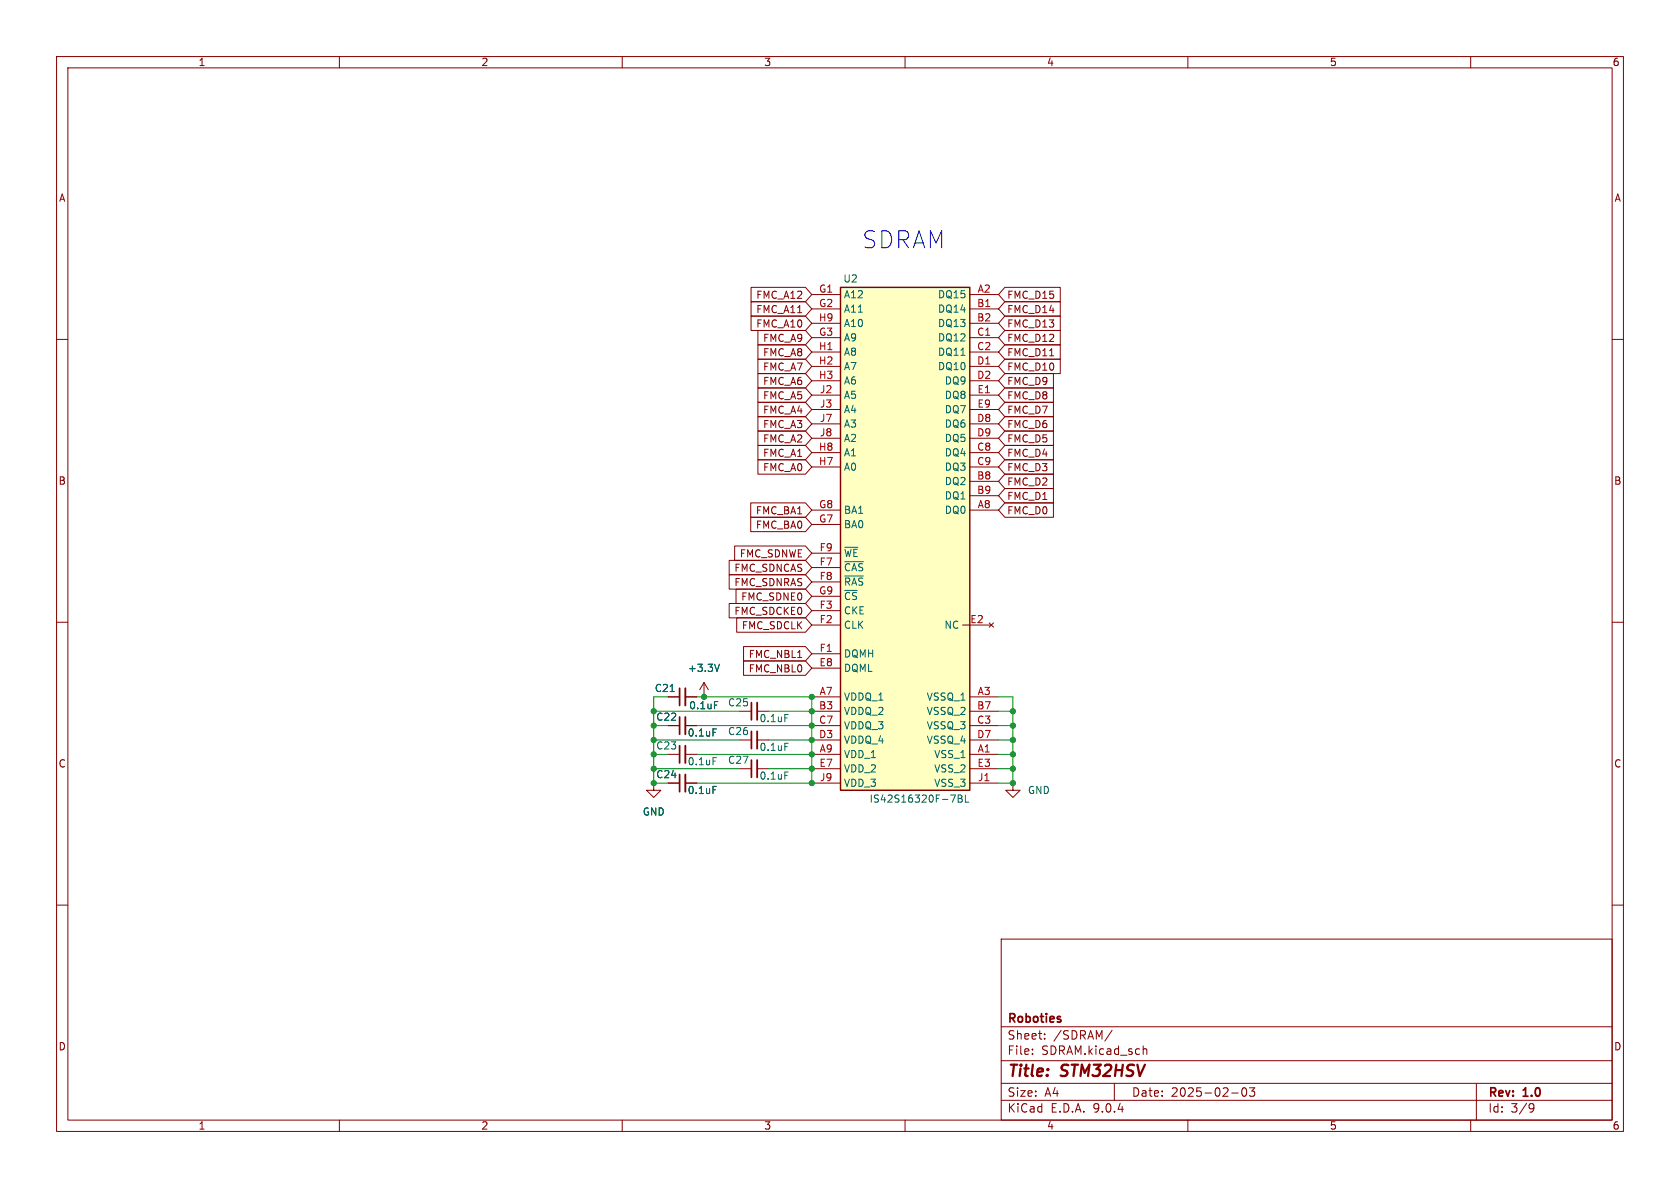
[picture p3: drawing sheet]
<svg xmlns="http://www.w3.org/2000/svg" width="297mm" height="210mm" viewBox="0 0 297 210" stroke-linecap="round" stroke-linejoin="round" font-family="sans-serif">
<g fill="none" stroke="#840000" stroke-width=".18">
<path d="M10 10h277v190h-277zM12 12h273v186h-273zM60 10v2M110 10v2M160 10v2M210 10v2M260 10v2M10 60h2M285 60h2M10 110h2M285 110h2M118.1 123.2h2"/>
<path d="M121.2 123.2h2M124.5 123.2h.1M124.5 120.7l-.8 1.2M124.5 120.7l.7 1.2M124.5 120.7v2.5M130.8 130.8h2M130.8 125.7h2M133.9 130.8h2M133.9 125.7h2M179.1 138.4v1.3h1.2l-1.2 1.3-1.3-1.3h1.3M179.1 138.4h.1M10 160h2"/>
<path d="M177 166h108v32h-108zM285 160h2M60 198v2M110 198v2M160 198v2M177 194.5h108M177 191.5h108M177 187.5h108M177 181.5h108M182.5 186.3v.1M182.5 185.5v.1M184.7 183.6v.1"/>
<path d="M184.7 182.8v.1M196.6 182.1l-1.3 2M197 191.5v3M202.1 184.9v1.5M202.1 185.5l.2-.1 .4 .1v.9M210 198v2M217.7 193.2h1.2M219.7 192.4l.2-.1a.81 .81 0 0 1 .6 .6 .81 .81 0 0 1-.3 .8l-.2 .1a.81 .81 0 0 1-.3-1.4zM220.9 192.3h.9l-.5 .6 .4 .1v.7l-.2 .1h-.4l-.2-.1M260 198v2M261 191.5v6.5M270.6 195.1l.5 .1a.99 .99 0 0 1-.4 1.4h-.2"/>
<path d="M271.2 195.7l-.3 .3h-.3"/>
</g>
<path d="M120.1 121.7v3M132.8 124.2v3.1M132.8 129.3v3" fill="none" stroke="#840000" stroke-width=".3"/>
<path d="M121.2 121.7v3M133.9 124.2v3.1M133.9 129.3v3" fill="none" stroke="#840000" stroke-width=".33"/>
<path d="M127.2 117.4l-.4 1.3M118.5 122.2h.7M126.3 124h.6M138.8 131.4h.6M138.8 126.3h.6" fill="none" stroke="#006464" stroke-width=".18"/>
<path d="M148.6 50.8h22.8v88.9h-22.8z" fill="#ffffc2"/>
<path d="M148.6 50.8h22.8v88.9h-22.8z" fill="none" stroke="#840000" stroke-width=".25"/>
<g fill="none" stroke="#840000" stroke-width=".18">
<path d="M132.8 53.3h9.6l1.1 1.3-1.1 1.3h-9.6zM132.8 55.9h9.6l1.1 1.3-1.1 1.2h-9.6zM132.8 50.8h9.6l1.1 1.3-1.1 1.2h-9.6zM134 58.4h8.4l1.1 1.3-1.1 1.3h-8.4zM143.5 52.1h5.1M143.5 54.6h5.1M143.5 57.2h5.1M143.5 59.7h5.1M171.4 52.1h5.1M171.4 54.6h5.1M171.4 57.2h5.1M171.4 59.7h5.1"/>
<path d="M177.6 55.9h9.8v2.5h-9.8l-1.1-1.2zM177.6 58.4h9.8v2.6h-9.8l-1.1-1.3zM177.6 53.3h9.8v2.6h-9.8l-1.1-1.3zM177.6 50.8h9.8v2.5h-9.8l-1.1-1.2zM134 68.6h8.4l1.1 1.3-1.1 1.2h-8.4zM134 78.7h8.4l1.1 1.3-1.1 1.3h-8.4zM134 73.7h8.4l1.1 1.2-1.1 1.3h-8.4zM134 71.1h8.4l1.1 1.3-1.1 1.3h-8.4zM134 61h8.4l1.1 1.2-1.1 1.3h-8.4zM134 63.5h8.4l1.1 1.3-1.1 1.2h-8.4zM134 76.2h8.4l1.1 1.3-1.1 1.2h-8.4zM134 66h8.4l1.1 1.3-1.1 1.3h-8.4z"/>
<path d="M143.5 62.2h5.1M143.5 64.8h5.1M143.5 67.3h5.1M143.5 69.9h5.1M143.5 72.4h5.1M143.5 74.9h5.1M143.5 77.5h5.1M171.4 62.2h5.1M171.4 64.8h5.1M171.4 67.3h5.1M171.4 69.9h5.1M171.4 72.4h5.1"/>
<path d="M171.4 74.9h5.1M171.4 77.5h5.1M177.6 61h9.8v2.5h-9.8l-1.1-1.3zM177.6 66h8.6v2.6h-8.6l-1.1-1.3zM177.6 68.6h8.6v2.5h-8.6l-1.1-1.2zM177.6 71.1h8.6v2.6h-8.6l-1.1-1.3zM177.6 63.5h9.8v2.5h-9.8l-1.1-1.2zM177.6 78.7h8.6v2.6h-8.6l-1.1-1.3zM177.6 76.2h8.6v2.5h-8.6l-1.1-1.2zM177.6 73.7h8.6v2.5h-8.6l-1.1-1.3zM128.9 99.1h13.5l1.1 1.2-1.1 1.3h-13.5zM129.9 96.5h12.5l1.1 1.3-1.1 1.3h-12.5z"/>
<path d="M132.7 88.9h9.7l1.1 1.3-1.1 1.2h-9.7zM132.7 91.4h9.7l1.1 1.3-1.1 1.3h-9.7zM134 81.3h8.4l1.1 1.3-1.1 1.2h-8.4zM143.5 80h5.1M143.5 82.6h5.1M143.5 90.2h5.1M143.5 92.7h5.1M143.5 97.8h5.1M171.4 80h5.1M171.4 82.6h5.1M171.4 90.2h5.1M171.4 85.1h5.1"/>
<path d="M171.4 87.6h5.1M177.6 88.9h8.6v2.5h-8.6l-1.1-1.2zM177.6 83.8h8.6v2.6h-8.6l-1.1-1.3zM177.6 86.4h8.6v2.5h-8.6l-1.1-1.3zM177.6 81.3h8.6v2.5h-8.6l-1.1-1.2zM128.9 101.6h13.5l1.1 1.3-1.1 1.2h-13.5zM128.9 106.7h13.5l1.1 1.3-1.1 1.2h-13.5zM130.1 104.1h12.3l1.1 1.3-1.1 1.3h-12.3zM130.2 109.2h12.2l1.1 1.3-1.1 1.3h-12.2zM131.4 116.8h11l1.1 1.3-1.1 1.3h-11zM131.4 114.3h11l1.1 1.3-1.1 1.2h-11zM143.5 100.3h5.1"/>
<path d="M143.5 102.9h5.1M143.5 105.4h5.1M143.5 108h5.1M143.5 110.5h5.1M143.5 115.6h5.1M143.5 118.1h5.1M170.2 110.5h5.1M174.9 110.1l.7 .8M175.6 110.1l-.7 .8M115.6 138.4v1.3h1.2l-1.2 1.3-1.3-1.3h1.3M115.6 138.4h.1M118.1 123.2h2"/>
<path d="M118.1 128.3h2M118.1 133.4h2M118.1 138.4h2M121.2 123.2h2M121.2 128.3h2M121.2 133.4h2M121.2 138.4h2M124.5 123.2h.1M130.8 135.9h2M133.9 135.9h2M143.5 123.2h5.1M143.5 125.7h5.1"/>
<path d="M143.5 128.3h5.1M143.5 130.8h5.1M143.5 133.4h5.1M143.5 135.9h5.1M143.5 138.4h5.1M171.4 123.2h5.1M171.4 125.7h5.1M171.4 128.3h5.1M171.4 130.8h5.1M171.4 133.4h5.1M171.4 135.9h5.1M171.4 138.4h5.1"/>
</g>
<g fill="none" stroke="#006464" stroke-width=".18">
<path d="M149.3 96.7h2.4M149.3 99.3h3.3M127.2 117.4l-.4 1.3M149.3 101.8h3.3M118.5 122.2h.7M126.1 128.8h.6M126.1 133.9h.6M126.1 139h.6M126.3 124h.6M138.8 136.5h.6M168.1 140.5h.8l-.5 1.3M169.4 140.5h.4l.3 .3-.3 .3 .3 .2v.3l-.2 .2h-.5z"/>
<path d="M169.4 141.1h.4M170.7 140.5v1.3h.6"/>
</g>
<path d="M120.1 126.7v3.1M120.1 131.8v3.1M120.1 136.9v3.1M132.8 134.4v3" fill="none" stroke="#840000" stroke-width=".3"/>
<path d="M121.2 126.7v3.1M121.2 131.8v3.1M121.2 136.9v3.1M133.9 134.4v3" fill="none" stroke="#840000" stroke-width=".33"/>
<g fill="none" stroke="#009600" stroke-width=".18">
<path d="M115.6 135.9h15.2M115.6 128.3h2.5M115.6 130.8h15.2M115.6 133.4h2.5M115.6 125.7h15.2M118.1 123.2h-2.5v15.2h2.5M123.2 123.2h20.3v15.2h-20.3M123.2 128.3h20.3M123.2 133.4h20.3M135.9 135.9h7.6M135.9 130.8h7.6M135.9 125.7h7.6"/>
<path d="M176.5 135.9h2.6M176.5 123.2h2.6v15.2h-2.6M176.5 128.3h2.6M176.5 130.8h2.6M176.5 133.4h2.6M176.5 125.7h2.6"/>
</g>
<g fill="#009600" stroke="#009600" stroke-width=".18">
<circle cx="143.5" cy="128.3" r=".46"/>
<circle cx="143.5" cy="125.7" r=".46"/>
<circle cx="115.6" cy="128.3" r=".46"/>
<circle cx="115.6" cy="125.7" r=".46"/>
<circle cx="124.5" cy="123.2" r=".46"/>
<circle cx="143.5" cy="123.2" r=".46"/>
<circle cx="179.1" cy="135.9" r=".46"/>
<circle cx="179.1" cy="138.4" r=".46"/>
<circle cx="179.1" cy="128.3" r=".46"/>
<circle cx="143.5" cy="135.9" r=".46"/>
<circle cx="143.5" cy="138.4" r=".46"/>
<circle cx="143.5" cy="133.4" r=".46"/>
<circle cx="179.1" cy="130.8" r=".46"/>
<circle cx="179.1" cy="133.4" r=".46"/>
<circle cx="179.1" cy="125.7" r=".46"/>
<circle cx="115.6" cy="133.4" r=".46"/>
<circle cx="115.6" cy="130.8" r=".46"/>
<circle cx="143.5" cy="130.8" r=".46"/>
<circle cx="115.6" cy="135.9" r=".46"/>
<circle cx="115.6" cy="138.4" r=".46"/>
</g>
<text font-size="4.2" fill="#0000c2" x="152.4" y="44.2">SDRAM</text>
<g font-size="2.8" fill="#840000">
<text x="178" y="190.9">Title:</text>
<text x="187.7" y="190.9">STM32HSV</text>
</g>
<g font-size="2.1" fill="#840000">
<text x="178" y="184">Sheet:</text>
<text x="178" y="181.2">Roboties</text>
<text x="186.2" y="184">/SDRAM/</text>
<text x="178" y="186.7">File:</text>
<text x="184.1" y="186.7">SDRAM.kicad_sch</text>
<text x="178" y="196.9">KiCad</text>
<text x="178" y="194.1">Size:</text>
<text x="184.7" y="194.1">A4</text>
<text x="185.7" y="196.9">E.D.A.</text>
<text x="193.3" y="196.9">9.0.4</text>
<text x="200" y="194.1">Date:</text>
<text x="207" y="194.1">2025-02-03</text>
<text x="263" y="194.3">Rev:</text>
<text x="263" y="196.9">Id:</text>
<text x="267.1" y="196.9">3/9</text>
<text x="269.4" y="194.3">1.0</text>
</g>
<g font-size="1.8" fill="#840000">
<text x="35" y="11.9">1</text>
<text x="85" y="11.9">2</text>
<text x="135" y="11.9">3</text>
<text x="185" y="11.9">4</text>
<text x="235" y="11.9">5</text>
<text x="285" y="11.9">6</text>
<text x="10.3" y="35.9">A</text>
<text x="285.3" y="35.9">A</text>
<text x="133.6" y="53">FMC_A12</text>
<text x="178" y="53">FMC_D15</text>
<text x="133.6" y="55.6">FMC_A11</text>
<text x="133.6" y="58.1">FMC_A10</text>
<text x="178" y="58.1">FMC_D13</text>
<text x="178" y="55.6">FMC_D14</text>
<text x="134.8" y="60.6">FMC_A9</text>
<text x="134.8" y="63.2">FMC_A8</text>
<text x="134.8" y="65.7">FMC_A7</text>
<text x="178" y="63.2">FMC_D11</text>
<text x="178" y="65.7">FMC_D10</text>
<text x="178" y="60.6">FMC_D12</text>
<text x="134.8" y="70.8">FMC_A5</text>
<text x="134.8" y="68.3">FMC_A6</text>
<text x="178" y="68.3">FMC_D9</text>
<text x="178" y="70.8">FMC_D8</text>
<text x="134.8" y="75.9">FMC_A3</text>
<text x="134.8" y="73.3">FMC_A4</text>
<text x="178" y="73.3">FMC_D7</text>
<text x="178" y="75.9">FMC_D6</text>
<text x="134.8" y="81">FMC_A1</text>
<text x="134.8" y="83.5">FMC_A0</text>
<text x="134.8" y="78.4">FMC_A2</text>
<text x="178" y="81">FMC_D4</text>
<text x="178" y="83.5">FMC_D3</text>
<text x="178" y="78.4">FMC_D5</text>
<text x="10.3" y="85.9">B</text>
<text x="178" y="86">FMC_D2</text>
<text x="178" y="88.6">FMC_D1</text>
<text x="285.3" y="85.9">B</text>
<text x="133.5" y="91.1">FMC_BA1</text>
<text x="133.5" y="93.7">FMC_BA0</text>
<text x="178" y="91.1">FMC_D0</text>
<text x="129.7" y="101.3">FMC_SDNCAS</text>
<text x="130.7" y="98.7">FMC_SDNWE</text>
<text x="129.7" y="103.8">FMC_SDNRAS</text>
<text x="130.9" y="106.4">FMC_SDNE0</text>
<text x="129.7" y="108.9">FMC_SDCKE0</text>
<text x="131.1" y="111.4">FMC_SDCLK</text>
<text x="132.3" y="119.1">FMC_NBL0</text>
<text x="132.3" y="116.5">FMC_NBL1</text>
<text x="10.3" y="135.9">C</text>
<text x="285.3" y="135.9">C</text>
<text x="10.3" y="185.9">D</text>
<text x="285.3" y="185.9">D</text>
<text x="35" y="199.9">1</text>
<text x="85" y="199.9">2</text>
<text x="135" y="199.9">3</text>
<text x="185" y="199.9">4</text>
<text x="235" y="199.9">5</text>
<text x="285" y="199.9">6</text>
</g>
<g font-size="1.8" fill="#a90000">
<text x="144.7" y="51.8">G1</text>
<text x="172.7" y="51.8">A2</text>
<text x="144.7" y="56.9">H9</text>
<text x="144.7" y="54.4">G2</text>
<text x="144.7" y="59.4">G3</text>
<text x="172.6" y="54.4">B1</text>
<text x="172.6" y="56.9">B2</text>
<text x="172.6" y="59.4">C1</text>
<text x="144.7" y="62">H1</text>
<text x="144.7" y="64.5">H2</text>
<text x="172.6" y="62">C2</text>
<text x="172.6" y="64.5">D1</text>
<text x="144.7" y="67.1">H3</text>
<text x="144.9" y="69.6">J2</text>
<text x="172.6" y="67.1">D2</text>
<text x="172.7" y="69.6">E1</text>
<text x="144.9" y="72.1">J3</text>
<text x="144.9" y="74.7">J7</text>
<text x="144.9" y="77.2">J8</text>
<text x="172.6" y="74.7">D8</text>
<text x="172.6" y="77.2">D9</text>
<text x="172.7" y="72.1">E9</text>
<text x="144.7" y="79.8">H8</text>
<text x="144.7" y="82.3">H7</text>
<text x="172.6" y="79.8">C8</text>
<text x="172.6" y="82.3">C9</text>
<text x="144.7" y="89.9">G8</text>
<text x="172.6" y="84.8">B8</text>
<text x="172.6" y="87.4">B9</text>
<text x="172.7" y="89.9">A8</text>
<text x="144.7" y="92.5">G7</text>
<text x="144.8" y="97.5">F9</text>
<text x="144.8" y="100.1">F7</text>
<text x="144.7" y="105.2">G9</text>
<text x="144.8" y="102.6">F8</text>
<text x="144.8" y="107.7">F3</text>
<text x="144.8" y="110.2">F2</text>
<text x="171.4" y="110.2">E2</text>
<text x="144.8" y="117.9">E8</text>
<text x="144.8" y="115.3">F1</text>
<text x="144.7" y="125.5">B3</text>
<text x="144.8" y="122.9">A7</text>
<text x="172.6" y="125.5">B7</text>
<text x="172.7" y="122.9">A3</text>
<text x="144.7" y="128">C7</text>
<text x="144.7" y="130.6">D3</text>
<text x="172.6" y="128">C3</text>
<text x="172.6" y="130.6">D7</text>
<text x="144.8" y="135.6">E7</text>
<text x="144.8" y="133.1">A9</text>
<text x="172.7" y="135.6">E3</text>
<text x="172.7" y="133.1">A1</text>
<text x="144.9" y="138.2">J9</text>
<text x="172.8" y="138.2">J1</text>
</g>
<g font-size="1.8" fill="#006464">
<text x="149" y="50.1">U2</text>
<text x="149.1" y="52.9">A12</text>
<text x="165.7" y="52.9">DQ15</text>
<text x="149.1" y="55.5">A11</text>
<text x="149.1" y="58">A10</text>
<text x="165.7" y="55.5">DQ14</text>
<text x="165.7" y="58">DQ13</text>
<text x="149.1" y="60.6">A9</text>
<text x="149.1" y="63.1">A8</text>
<text x="149.1" y="65.6">A7</text>
<text x="165.7" y="60.6">DQ12</text>
<text x="165.7" y="63.1">DQ11</text>
<text x="165.7" y="65.6">DQ10</text>
<text x="149.1" y="68.2">A6</text>
<text x="149.1" y="70.7">A5</text>
<text x="166.9" y="68.2">DQ9</text>
<text x="166.9" y="70.7">DQ8</text>
<text x="149.1" y="73.3">A4</text>
<text x="149.1" y="75.8">A3</text>
<text x="166.9" y="73.3">DQ7</text>
<text x="166.9" y="75.8">DQ6</text>
<text x="149.1" y="78.3">A2</text>
<text x="149.1" y="80.9">A1</text>
<text x="149.1" y="83.4">A0</text>
<text x="166.9" y="78.3">DQ5</text>
<text x="166.9" y="80.9">DQ4</text>
<text x="166.9" y="83.4">DQ3</text>
<text x="166.9" y="86">DQ2</text>
<text x="166.9" y="88.5">DQ1</text>
<text x="149.1" y="91">BA1</text>
<text x="149.1" y="93.6">BA0</text>
<text x="166.9" y="91">DQ0</text>
<text x="149.1" y="98.7">~{WE}</text>
<text x="149.1" y="101.2">~{CAS}</text>
<text x="149.1" y="103.7">~{RAS}</text>
<text x="149.1" y="106.3">~{CS}</text>
<text x="149.1" y="108.8">CKE</text>
<text x="149.1" y="111.4">CLK</text>
<text x="166.9" y="111.4">NC</text>
<text x="121.5" y="119">+3.3V</text>
<text x="149.1" y="116.4">DQMH</text>
<text x="149.1" y="119">DQML</text>
<text x="115.7" y="122.5">C21</text>
<text x="121.7" y="125.6">0.1uF</text>
<text x="128.6" y="125.1">C25</text>
<text x="149.1" y="124.1">VDDQ_1</text>
<text x="163.7" y="124.1">VSSQ_1</text>
<text x="115.9" y="127.6">C22</text>
<text x="121.5" y="130.4">0.1uF</text>
<text x="128.6" y="130.1">C26</text>
<text x="134.2" y="127.9">0.1uF</text>
<text x="149.1" y="126.6">VDDQ_2</text>
<text x="149.1" y="129.1">VDDQ_3</text>
<text x="149.1" y="131.7">VDDQ_4</text>
<text x="163.7" y="126.6">VSSQ_2</text>
<text x="163.7" y="129.1">VSSQ_3</text>
<text x="163.7" y="131.7">VSSQ_4</text>
<text x="115.9" y="132.7">C23</text>
<text x="115.9" y="137.8">C24</text>
<text x="121.5" y="135.5">0.1uF</text>
<text x="128.6" y="135.2">C27</text>
<text x="134.2" y="132.9">0.1uF</text>
<text x="149.1" y="134.2">VDD_1</text>
<text x="149.1" y="136.8">VDD_2</text>
<text x="165.1" y="134.2">VSS_1</text>
<text x="165.1" y="136.8">VSS_2</text>
<text x="121.5" y="140.6">0.1uF</text>
<text x="134.2" y="138">0.1uF</text>
<text x="149.1" y="139.3">VDD_3</text>
<text x="153.6" y="142.1">IS42S16320F-7BL</text>
<text x="165.1" y="139.3">VSS_3</text>
<text x="181.6" y="140.6">GND</text>
<text x="113.5" y="144.4">GND</text>
</g>
</svg>
